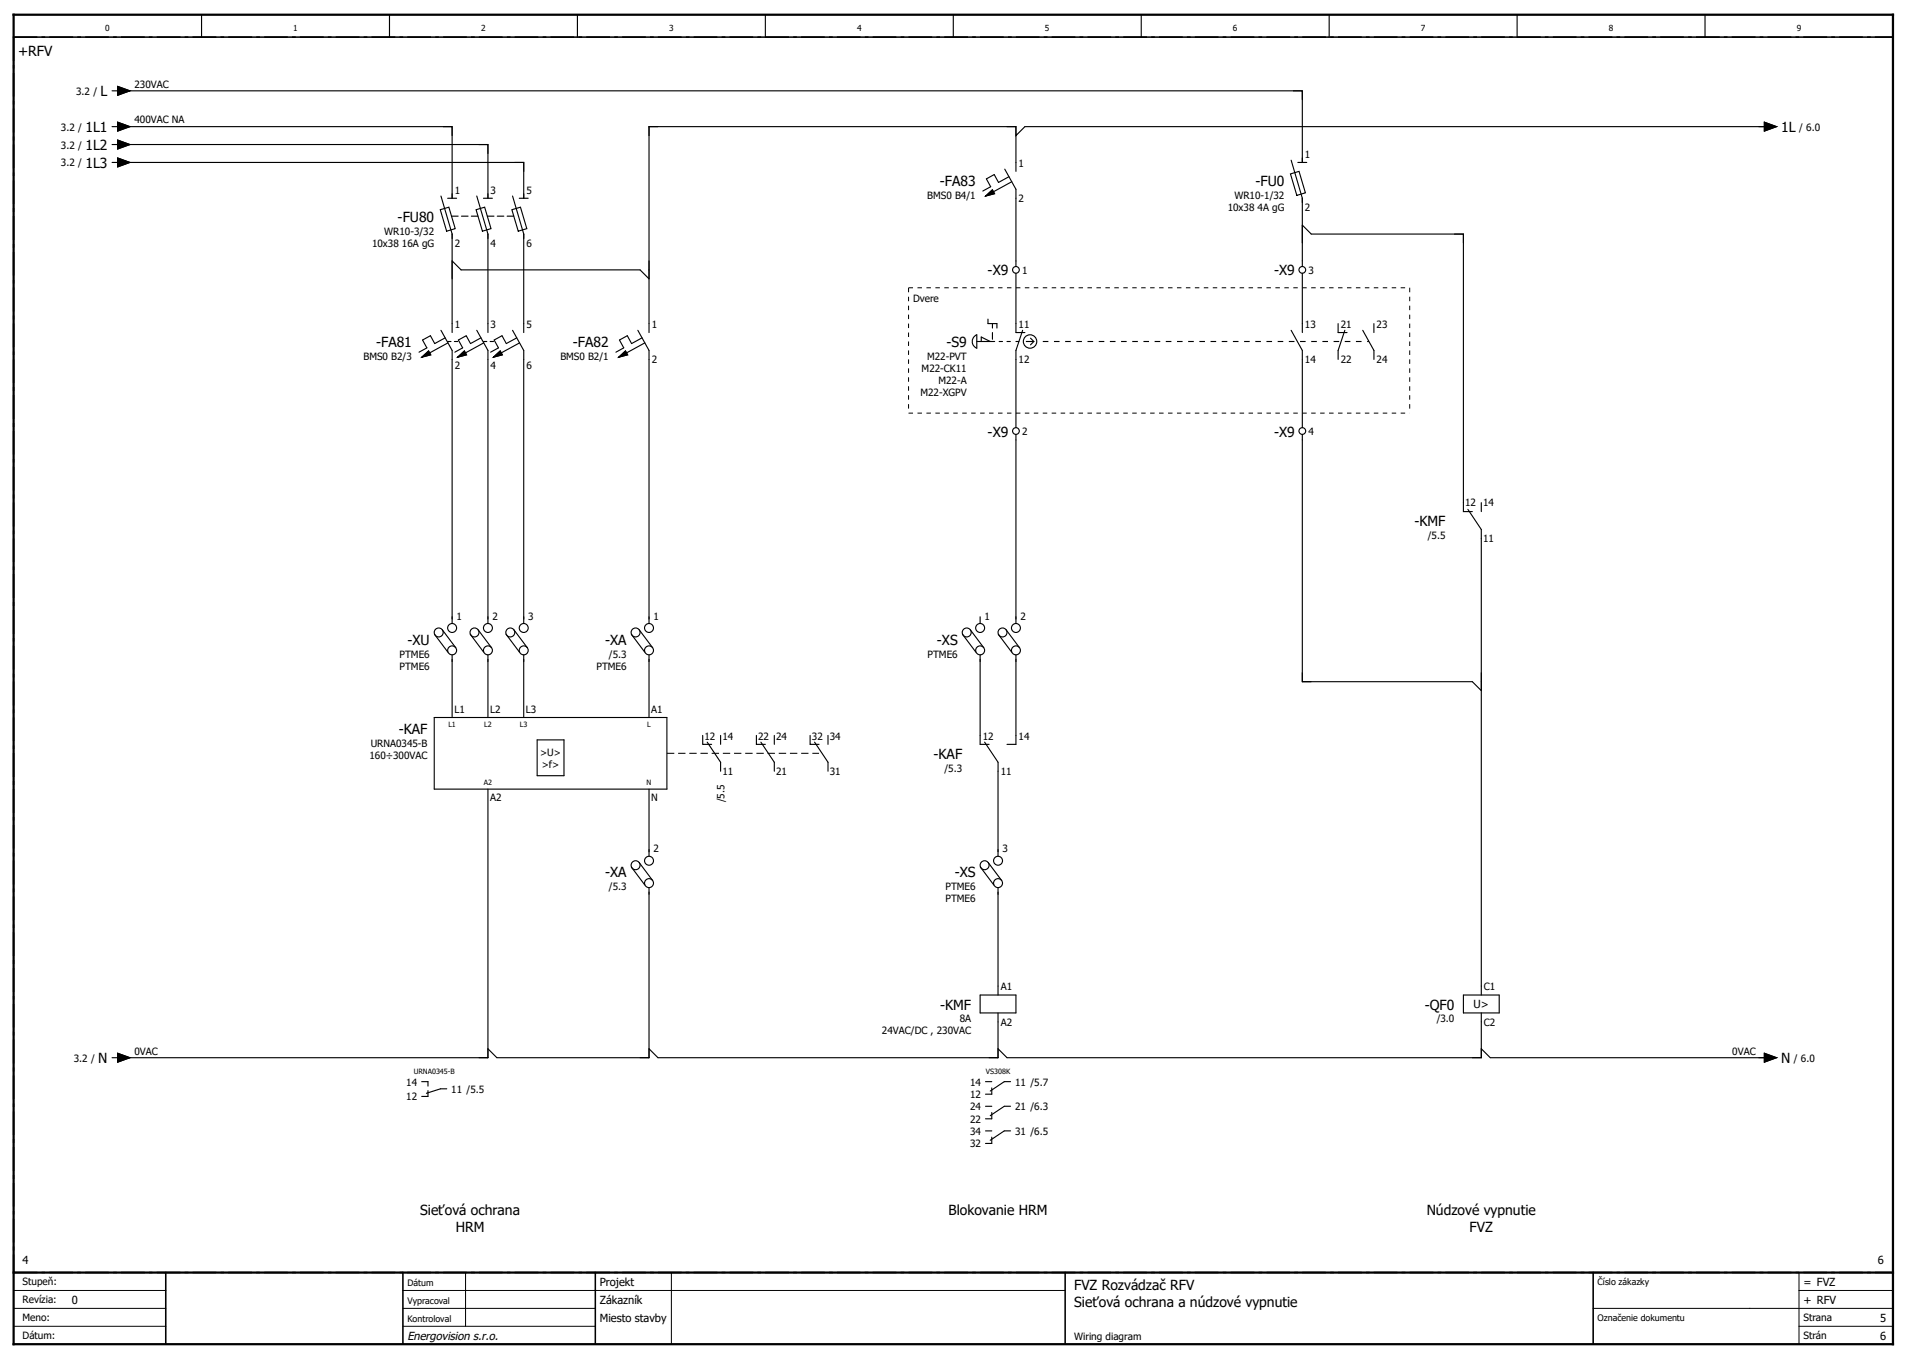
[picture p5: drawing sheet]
<svg xmlns="http://www.w3.org/2000/svg" width="297mm" height="210mm" viewBox="0 0 297 210" stroke-linecap="round" stroke-linejoin="round" font-family="sans-serif">
<path d="M72.4 197.8v8.4M104.4 197.8v11.1M279.7 197.8v11.1M2.1 203.4h23.7M2.1 200.6h23.7M2.1 206.2h23.7M62.7 203.4h29.9M62.7 200.6h102.9M62.7 206.2h29.9M247.7 203.4h46.7M279.7 200.6h14.7M279.7 206.2h14.7" fill="none" stroke="#000" stroke-width=".16"/>
<g fill="none" stroke="#000" stroke-width=".17">
<path d="M17.4 19.7h.9M17.4 14.1h.9M18.3 19l1.9 .7-1.9 .7zM18.3 13.4l1.9 .7-1.9 .7zM18.8 19.7h51.5v11.1v-.7M18.8 14.1h183.7v11.2v-.7M31.3 2.3v3.5M60.6 2.3v3.5M68.9 19.7h1.4v1.4M89.8 2.3v3.5M119 2.3v3.5M148.2 2.3v3.5"/>
<path d="M156.6 19.7h1.4v1.4l1.4-1.4h115.5M177.5 2.3v3.5M201.1 14.1h1.4v1.4M206.7 2.3v3.5M235.9 2.3v3.5M265.1 2.3v3.5M274.3 19l2 .7-2 .7zM17.4 25.3h.9M17.4 22.5h.9M18.3 21.8l1.9 .7-1.9 .7zM18.3 24.6l1.9 .7-1.9 .6zM18.8 22.5h57.1v8.3v-.7"/>
<path d="M18.8 25.3h62.6v5.5v-.7M68.5 32.6l1.3-.4 1 3.3-1.3 .4zM68.6 30.5l1.7 5.9M69.6 30.8h1.4M70.2 33.6h1M70.3 36.4v15.3M70.3 36.4v.7M71.8 33.6h1M73.3 33.6h1M74 32.6l1.4-.4 1 3.3-1.4 .4zM74.1 30.5l1.8 5.9v15.3M74.5 22.5h1.4v1.4"/>
<path d="M75.2 30.8h1.4M75.8 33.6h1M77.3 33.6h1M78.9 33.6h1M79.6 32.6l1.3-.4 1 3.3-1.3 .4zM79.7 30.5l1.7 5.9v15.3M80 25.3h1.4v1.3M80.7 30.8h1.4M153.3 30.5l1-1 .3 .6zM156.2 26.3l1.8 3.1v12M156.9 27.5l-1.6 .9-.7-1.3-1.2 .7 .6 1.2-1.2 .7M157.3 28.3l-2.8 1.5"/>
<path d="M158 26.6v-6.9h-57.1v32M200.7 27l1.3-.4 1 3.4-1.3 .4zM200.8 24.9l1.7 5.9M201.8 25.3h1.4M202.5 37.8v-2.8l1.4 1.4h23.7v43.1h1.3M202.5 30.8v10.6M202.5 30.8v.7M226.2 36.4h1.4v1.4M65.6 55.5l1-.9 .4 .6zM68.6 51.3l1.7 3.2v42.4M69.2 52.5l-1.6 .9-.7-1.2-1.2 .7 .7 1.2-1.2 .6M69.6 53.1h.5"/>
<path d="M69.7 53.3l-2.9 1.6M70.3 43.3v-2.7l1.4 1.4h27.8l1.4 1.3M70.7 53.1h.5M71.2 55.5l1-.9 .3 .6zM74.1 51.3l1.8 3.2v42.4M74.8 52.5l-1.6 .9-.7-1.2-1.2 .7 .6 1.2-1.2 .6M75.2 53.1h.5M75.2 53.3l-2.8 1.6M76.2 53.1h.5M76.7 55.5l1.1-.9 .3 .6zM79.7 51.3l1.7 3.2v42.4M80.4 52.5l-1.7 .9-.6-1.2-1.3 .7 .7 1.2-1.2 .6"/>
<path d="M80.8 53.3l-2.9 1.6M96.2 55.5l1.1-.9 .3 .6zM99.2 51.3l1.7 3.2v42.4M99.8 52.5l-1.6 .9-.7-1.2-1.2 .7 .7 1.2-1.2 .6M100.3 53.3l-2.9 1.6M151.6 52.2l.3-.2v2.1a1.12 1.12 0 0 1-.3-1.9zM151.9 53.1h2.8M152.6 53.1v-.7l1.4 .7M153.6 49.6v.7h1.4v.7M154.3 50.3v.7M154.3 51.7v1M155.4 53.1h.5"/>
<path d="M156.6 53.1h.5M158 42.5v9.2h1.4M158 53.1h.4M159 51.3l-1 3.2v12M159.6 53.1h1.2M160.2 52.6l.6 .5M160.8 53.1l-.6 .5M200.8 51.3l1.7 3.2v12M202.5 42.5v9.2M208.1 50.3v1.4h1.4M208.1 54.5v1.4M209.1 51.3l-1 3.2"/>
<path d="M211.9 51.3l1.7 3.2v1.4M213.6 50.3v1.4M158 67.5v29.4M202.5 67.5v38.5h26.4l1.4 1.4M228.3 79.2l2 3.1v72.4M230.3 78.1v1.4M67.6 98.6l2 2.8M68.8 97.9l2.1 2.8M73.1 98.6l2.1 2.8M74.3 97.9l2.1 2.8M78.7 98.6l2.1 2.8M79.9 97.9l2.1 2.8"/>
<path d="M98.2 98.6l2.1 2.8M99.4 97.9l2.1 2.8M149.7 98.6l2 2.8M150.9 97.9l2.1 2.8M152.4 95.9v1M155.2 98.6l2.1 2.8M156.4 97.9l2.1 2.8M67.5 111.5h36.2v11.2h-36.2zM70.3 101.8v9.7M75.9 101.8v9.7M81.4 101.8v9.7M83.5 115h4.2v5.6h-4.2z"/>
<path d="M100.9 101.8v9.7M109.3 114.3v1.4h1.4M110 115.4l2.1 3.1v1.4M112.1 114.3v1.4M117.6 114.3v1.4h1.4M118.3 115.4l2.1 3.1v1.4M120.4 114.3v1.4M126 114.3v1.4h1.4M126.7 115.4l2.1 3.1v1.4M128.8 114.3v1.4M152.4 101.8v13.9h1.4M153.1 115.4l2.1 3.1v14.6"/>
<path d="M158 101.8v13.9h-1.4M202.5 104.6v1.4h1.4M75.9 122.7v41.7h-57.1M98.2 134.8l2.1 2.8M99.4 134.1l2.1 2.8M100.9 122.7v10.4M100.9 138v26.4h-23.6l-1.4-1.4M152.4 134.8l2.1 2.8M153.7 134.1l2 2.8M155.2 138v16.7M152.4 154.7h5.6v2.8h-5.6zM155.2 157.5v6.9h-52.9l-1.4-1.4"/>
<path d="M227.6 154.7h5.5v2.8h-5.5zM230.3 157.5v6.9h-73.7l-1.4-1.4M17.4 164.4h.9M18.3 163.7l1.9 .7-1.9 .7zM65.6 168.1h.9v.7M66.5 169.5v.9h-.9M69.5 169.2h-1l-2.2 .7M153.2 168.1h1M153.2 172h1M153.2 175.8h1M154.2 169.1v1h-1M154.2 172.9v1h-1"/>
<path d="M154.2 176.8v.9h-1M157.1 168.1h-.9l-2.2 1.5M157.1 172h-.9l-2.2 1.4M157.1 175.8h-.9l-2.2 1.4M230.3 163l1.4 1.4h43.2M274.3 163.7l2 .7-2 .7z"/>
<circle cx="158" cy="42" r=".52"/>
<circle cx="160.2" cy="53.1" r="1.04"/>
<circle cx="202.5" cy="42" r=".52"/>
<circle cx="158" cy="67" r=".52"/>
<circle cx="202.5" cy="67" r=".52"/>
<circle cx="68.2" cy="98.3" r=".7"/>
<circle cx="70.3" cy="97.6" r=".7"/>
<circle cx="73.8" cy="98.3" r=".7"/>
<circle cx="75.9" cy="97.6" r=".7"/>
<circle cx="79.4" cy="98.3" r=".7"/>
<circle cx="81.4" cy="97.6" r=".7"/>
<circle cx="98.8" cy="98.3" r=".7"/>
<circle cx="100.9" cy="97.6" r=".7"/>
<circle cx="150.3" cy="98.3" r=".7"/>
<circle cx="152.4" cy="97.6" r=".7"/>
<circle cx="155.9" cy="98.3" r=".7"/>
<circle cx="158" cy="97.6" r=".7"/>
<circle cx="70.3" cy="101.1" r=".7"/>
<circle cx="75.9" cy="101.1" r=".7"/>
<circle cx="81.4" cy="101.1" r=".7"/>
<circle cx="100.9" cy="101.1" r=".7"/>
<circle cx="152.4" cy="101.1" r=".7"/>
<circle cx="158" cy="101.1" r=".7"/>
<circle cx="98.8" cy="134.5" r=".7"/>
<circle cx="100.9" cy="137.3" r=".7"/>
<circle cx="100.9" cy="133.8" r=".7"/>
<circle cx="153.1" cy="134.5" r=".7"/>
<circle cx="155.2" cy="137.3" r=".7"/>
<circle cx="155.2" cy="133.8" r=".7"/>
</g>
<path d="M2.1 5.8h292.3M25.8 197.8v11.1M62.7 197.8v11.1M92.6 197.8v11.1M165.6 197.8v11.1M247.7 197.8v11.1" fill="none" stroke="#000" stroke-width=".24"/>
<path d="M2.1 2.3h292.3v206.6h-292.3zM2.1 197.8h292.3" fill="none" stroke="#000" stroke-width=".35"/>
<path d="M141.3 44.7h77.9M141.3 44.7v19.5M219.2 44.7v19.5M141.3 64.2h77.9" fill="none" stroke="#000" stroke-width=".16" stroke-dasharray=".7 .7" stroke-linecap="butt"/>
<path d="M162.2 53.1h50.7" fill="none" stroke="#000" stroke-width=".17" stroke-dasharray=".9 .9" stroke-linecap="butt"/>
<path d="M103.7 117.1h23.7" fill="none" stroke="#000" stroke-width=".16" stroke-dasharray="1.1 .6" stroke-linecap="butt"/>
<path d="M18.3 19l1.9 .7-1.9 .7zM18.3 13.4l1.9 .7-1.9 .7zM274.3 19l2 .7-2 .7zM18.3 21.8l1.9 .7-1.9 .7zM18.3 24.6l1.9 .7-1.9 .6zM153.3 30.5l1-1 .3 .6zM65.6 55.5l1-.9 .4 .6zM71.2 55.5l1-.9 .3 .6zM76.7 55.5l1.1-.9 .3 .6zM96.2 55.5l1.1-.9 .3 .6zM18.3 163.7l1.9 .7-1.9 .7zM274.3 163.7l2 .7-2 .7z" fill="#000" stroke="#000" stroke-width=".16"/>
<path d="M2.1 5.8h292.3M2.1 5.8v192M294.4 5.8v192M2.1 197.8h292.3" fill="none" stroke="#000" stroke-width=".24" stroke-dasharray="3.7 .7 .6 .7" stroke-linecap="butt"/>
<g font-size="2.2">
<text x="2.8" y="8.6">+RFV</text>
<text x="15.7" y="15">L</text>
<text x="13.3" y="20.5">1L1</text>
<text x="13.3" y="23.3">1L2</text>
<text x="277" y="20.5">1L</text>
<text x="13.3" y="26.1">1L3</text>
<text x="146.1" y="28.9">-FA83</text>
<text x="195.2" y="28.9">-FU0</text>
<text x="61.8" y="34.5">-FU80</text>
<text x="153.6" y="42.8">-X9</text>
<text x="198.1" y="42.8">-X9</text>
<text x="58.5" y="53.9">-FA81</text>
<text x="89.1" y="53.9">-FA82</text>
<text x="147.2" y="53.9">-S9</text>
<text x="153.6" y="67.9">-X9</text>
<text x="198.1" y="67.9">-X9</text>
<text x="219.9" y="81.8">-KMF</text>
<text x="63.4" y="100.2">-XU</text>
<text x="94.1" y="100.2">-XA</text>
<text x="145.7" y="100.2">-XS</text>
<text x="62" y="114">-KAF</text>
<text x="145.1" y="118">-KAF</text>
<text x="94.1" y="136.4">-XA</text>
<text x="148.5" y="136.4">-XS</text>
<text x="146.2" y="156.9">-KMF</text>
<text x="221.5" y="156.9">-QF0</text>
<text x="15.3" y="165.3">N</text>
<text x="277" y="165.3">N</text>
<text x="65.3" y="188.8">Sieťová ochrana</text>
<text x="70.9" y="191.4">HRM</text>
<text x="147.5" y="188.8">Blokovanie HRM</text>
<text x="221.9" y="188.8">Núdzové vypnutie</text>
<text x="228.5" y="191.4">FVZ</text>
<text x="167" y="200.6">FVZ Rozvádzač RFV</text>
<text x="167" y="203.2">Sieťová ochrana a núdzové vypnutie</text>
</g>
<text font-size="1.8" x="63.3" y="208.2">Energovision s.r.o.</text>
<g font-size="1.7">
<text x="229.1" y="156.7">U&gt;</text>
<text x="3.5" y="196.4">4</text>
<text x="292" y="196.4">6</text>
<text x="11.2" y="202.7">0</text>
<text x="93.3" y="199.9">Projekt</text>
<text x="93.3" y="202.7">Zákazník</text>
<text x="280.4" y="199.9">= FVZ</text>
<text x="280.4" y="202.7">+ RFV</text>
<text x="93.3" y="205.5">Miesto stavby</text>
<text x="292.4" y="205.5">5</text>
<text x="292.4" y="208.2">6</text>
</g>
<g font-size="1.6">
<text x="11.8" y="14.7">3.2 /</text>
<text x="20.9" y="13.6">230VAC</text>
<text x="9.5" y="20.3">3.2 /</text>
<text x="9.5" y="23.1">3.2 /</text>
<text x="20.9" y="19.2">400VAC NA</text>
<text x="279.7" y="20.3">/ 6.0</text>
<text x="9.5" y="25.9">3.2 /</text>
<text x="158.4" y="25.9">1</text>
<text x="202.9" y="24.5">1</text>
<text x="70.7" y="30.1">1</text>
<text x="76.3" y="30.1">3</text>
<text x="81.9" y="30.1">5</text>
<text x="144.2" y="30.9">BMS0 B4/1</text>
<text x="158.4" y="31.4">2</text>
<text x="190.9" y="32.8">10x38 4A gG</text>
<text x="191.9" y="30.9">WR10-1/32</text>
<text x="202.9" y="32.8">2</text>
<text x="57.9" y="38.3">10x38 16A gG</text>
<text x="59.7" y="36.5">WR10-3/32</text>
<text x="70.7" y="38.4">2</text>
<text x="76.3" y="38.4">4</text>
<text x="81.9" y="38.4">6</text>
<text x="142" y="47">Dvere</text>
<text x="158.9" y="42.6">1</text>
<text x="203.5" y="42.6">3</text>
<text x="70.7" y="51">1</text>
<text x="76.3" y="51">3</text>
<text x="81.9" y="51">5</text>
<text x="101.3" y="51">1</text>
<text x="158.4" y="51">11</text>
<text x="202.9" y="51">13</text>
<text x="208.5" y="51">21</text>
<text x="214.1" y="51">23</text>
<text x="56.5" y="55.9">BMS0 B2/3</text>
<text x="70.7" y="57.4">2</text>
<text x="76.3" y="57.4">4</text>
<text x="81.9" y="57.4">6</text>
<text x="87.1" y="55.9">BMS0 B2/1</text>
<text x="101.3" y="56.4">2</text>
<text x="143.3" y="57.8">M22-CK11</text>
<text x="144.2" y="55.9">M22-PVT</text>
<text x="145.9" y="59.7">M22-A</text>
<text x="158.4" y="56.4">12</text>
<text x="202.9" y="56.4">14</text>
<text x="208.5" y="56.4">22</text>
<text x="214.1" y="56.4">24</text>
<text x="143.1" y="61.6">M22-XGPV</text>
<text x="158.9" y="67.6">2</text>
<text x="203.5" y="67.6">4</text>
<text x="222" y="83.8">/5.5</text>
<text x="227.8" y="78.6">12</text>
<text x="230.6" y="78.6">14</text>
<text x="230.6" y="84.3">11</text>
<text x="71" y="96.3">1</text>
<text x="76.6" y="96.3">2</text>
<text x="82.1" y="96.3">3</text>
<text x="101.6" y="96.3">1</text>
<text x="153.1" y="96.3">1</text>
<text x="158.7" y="96.3">2</text>
<text x="62.1" y="102.2">PTME6</text>
<text x="62.1" y="104.1">PTME6</text>
<text x="92.8" y="104.1">PTME6</text>
<text x="94.7" y="102.2">/5.3</text>
<text x="144.2" y="102.2">PTME6</text>
<text x="70.7" y="110.9">L1</text>
<text x="76.2" y="110.9">L2</text>
<text x="81.8" y="110.9">L3</text>
<text x="101.3" y="110.9">A1</text>
<text x="57.5" y="117.9">160÷300VAC</text>
<text x="57.6" y="116">URNA0345-B</text>
<text x="84" y="117.5">&gt;U&gt;</text>
<text x="84.2" y="119.3">&gt;f&gt;</text>
<text x="109.5" y="115">12</text>
<text x="112.3" y="115">14</text>
<text x="117.9" y="115">22</text>
<text x="120.7" y="115">24</text>
<text x="126.2" y="115">32</text>
<text x="129" y="115">34</text>
<text x="146.9" y="120">/5.3</text>
<text x="152.8" y="115">12</text>
<text x="158.4" y="115">14</text>
<text x="76.2" y="124.6">A2</text>
<text x="101.3" y="124.6">N</text>
<text x="112.3" y="120.5">11</text>
<text x="112.7" y="124.7" transform="rotate(-90 112.7 124.7)">/5.5</text>
<text x="120.7" y="120.5">21</text>
<text x="129" y="120.5">31</text>
<text x="155.6" y="120.5">11</text>
<text x="101.6" y="132.5">2</text>
<text x="155.9" y="132.5">3</text>
<text x="94.7" y="138.4">/5.3</text>
<text x="147" y="138.4">PTME6</text>
<text x="147" y="140.3">PTME6</text>
<text x="155.6" y="153.9">A1</text>
<text x="230.8" y="153.9">C1</text>
<text x="137.1" y="160.8">24VAC/DC , 230VAC</text>
<text x="149.2" y="158.9">8A</text>
<text x="155.6" y="159.4">A2</text>
<text x="223.4" y="158.9">/3.0</text>
<text x="230.8" y="159.4">C2</text>
<text x="11.5" y="165">3.2 /</text>
<text x="20.9" y="163.9">0VAC</text>
<text x="269.4" y="164">0VAC</text>
<text x="278.9" y="165">/ 6.0</text>
<text x="63.2" y="171">12</text>
<text x="63.2" y="168.8">14</text>
<text x="70.2" y="169.9">11 /5.5</text>
<text x="150.9" y="170.7">12</text>
<text x="150.9" y="168.8">14</text>
<text x="150.9" y="172.6">24</text>
<text x="157.8" y="168.8">11 /5.7</text>
<text x="157.8" y="172.6">21 /6.3</text>
<text x="150.9" y="174.5">22</text>
<text x="150.9" y="178.4">32</text>
<text x="150.9" y="176.4">34</text>
<text x="157.8" y="176.4">31 /6.5</text>
<text x="3.5" y="202.6">Revízia:</text>
<text x="3.5" y="199.8">Stupeň:</text>
<text x="3.5" y="208.2">Dátum:</text>
<text x="3.5" y="205.4">Meno:</text>
<text x="167" y="208.2">Wiring diagram</text>
<text x="280.4" y="205.4">Strana</text>
<text x="280.4" y="208.2">Strán</text>
</g>
<g font-size="1.4">
<text x="63.3" y="199.9">Dátum</text>
<text x="63.3" y="202.7">Vypracoval</text>
<text x="248.4" y="199.7">Číslo zákazky</text>
<text x="63.3" y="205.5">Kontroloval</text>
<text x="248.4" y="205.3">Označenie dokumentu</text>
</g>
<g font-size="1.3">
<text x="16.4" y="4.8">0</text>
<text x="45.6" y="4.8">1</text>
<text x="74.8" y="4.8">2</text>
<text x="104" y="4.8">3</text>
<text x="133.3" y="4.8">4</text>
<text x="162.5" y="4.8">5</text>
<text x="191.7" y="4.8">6</text>
<text x="220.9" y="4.8">7</text>
<text x="250.2" y="4.8">8</text>
<text x="279.4" y="4.8">9</text>
</g>
<g font-size="1.1">
<text x="69.7" y="113">L1</text>
<text x="75.3" y="113">L2</text>
<text x="80.9" y="113">L3</text>
<text x="100.6" y="113">L</text>
<text x="75.2" y="122.1">A2</text>
<text x="100.5" y="122.1">N</text>
<text x="64.3" y="167">URNA0345-B</text>
<text x="153.3" y="167">VS308K</text>
</g>
</svg>
